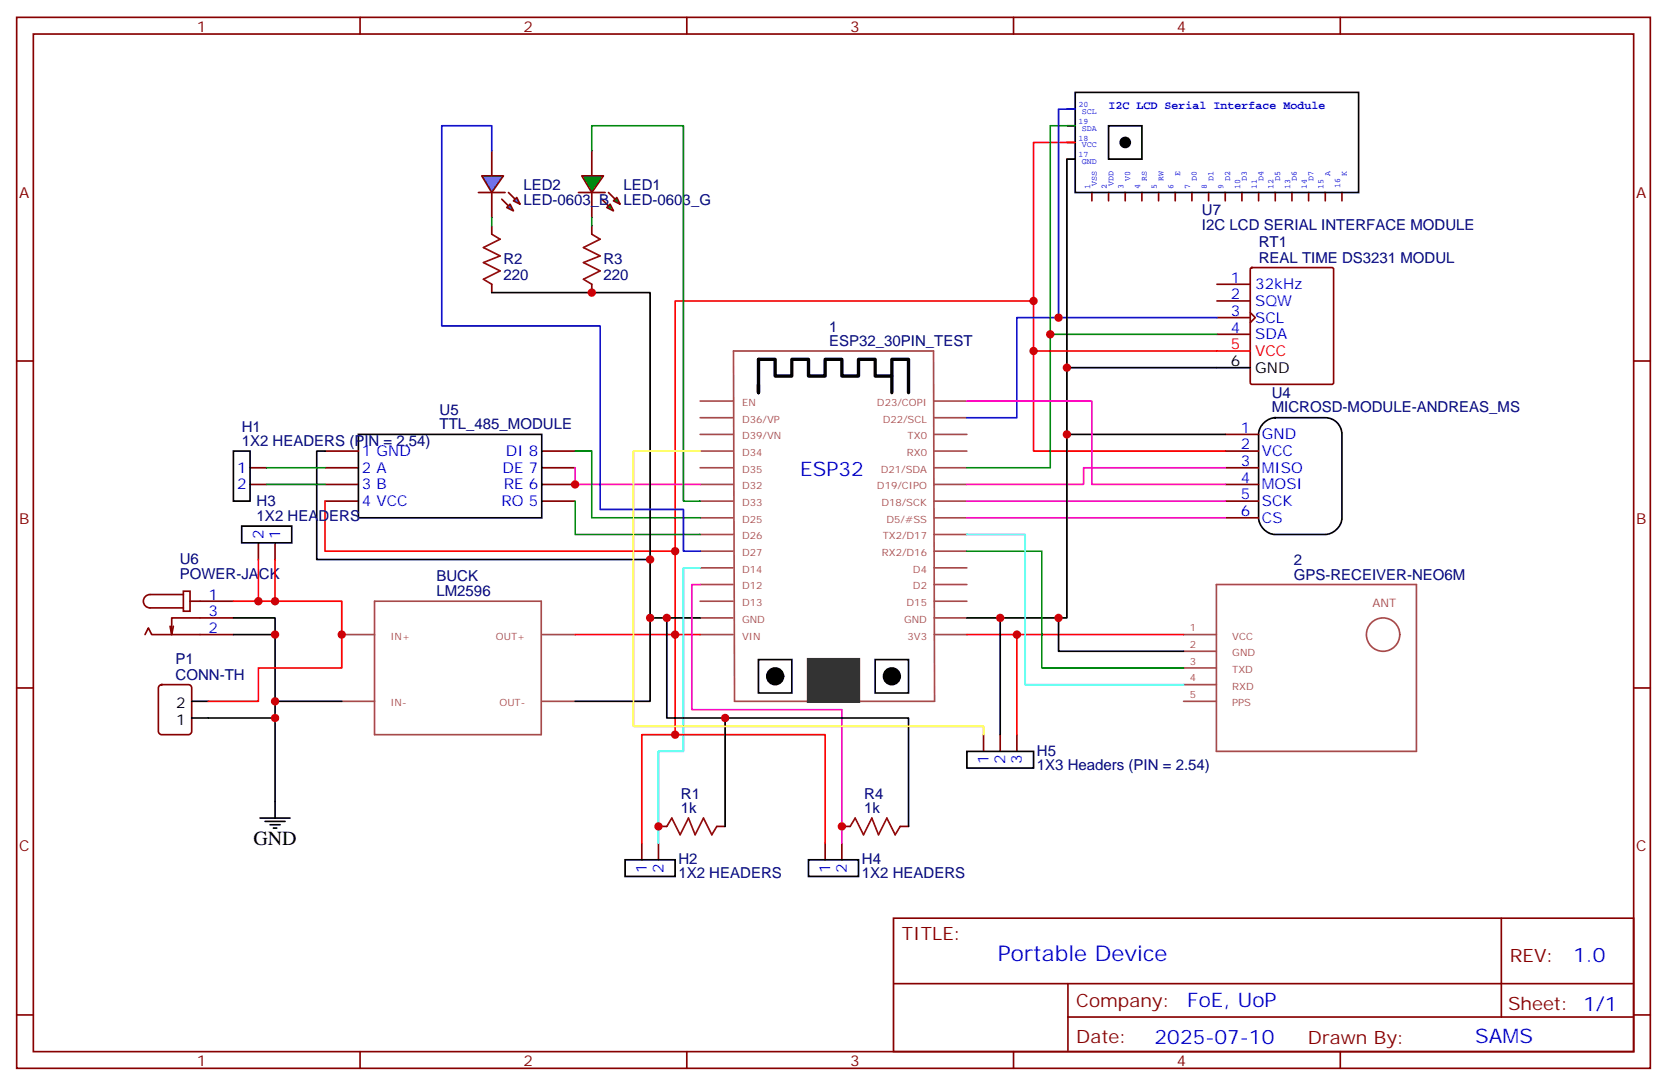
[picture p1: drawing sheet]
<svg xmlns="http://www.w3.org/2000/svg" width="353mm" height="229mm" viewBox="0 0 353 229" stroke-linecap="round" stroke-linejoin="round" font-family="sans-serif">
<g fill="none" stroke="#870000" stroke-width=".35">
<path d="M3.5 3.7h345.7v222.2h-345.7zM7.1 7.2h338.6v215.2h-338.6zM76.2 3.7v3.5M145.3 3.7v3.5M214.5 3.7v3.5M283.6 3.7v3.5M125.2 31.9v5.3M225.8 33.7h1.7M225.8 30.1h1.7M225.8 26.6h1.7M225.8 23.1h1.7M125.2 40.7v5.3"/>
<path d="M231.1 40.7v1.8M234.6 40.7v1.8M238.1 40.7v1.8M241.7 40.7v1.8M245.2 40.7v1.8M248.7 40.7v1.8M252.2 40.7v1.8M255.8 40.7v1.8M259.3 40.7v1.8M262.8 40.7v1.8M264.6 56.8l.3-.2h17l.3 .2v24.1l-.2 .3-17.1 .1-.3-.2zM266.3 40.7v1.8"/>
<path d="M269.9 40.7v1.8M273.4 40.7v1.8M276.9 40.7v1.8M280.5 40.7v1.8M284 40.7v1.8M3.5 76.3h3.6M257.5 60.1h7.1M257.5 63.6h7.1M257.5 70.7h7.1M257.5 67.2h7.1M264.6 66.1l1 1.1-1 1M345.7 76.3h3.5"/>
<path d="M52.9 98.9h3.5M68.8 95.4h7M68.8 98.9h7M114.7 95.4h7M114.7 98.9h7M259.3 91.9h7M259.3 95.4h7M259.3 98.9h7M52.9 102.4h3.5M68.8 102.4h7M68.8 106h7M114.7 102.4h7"/>
<path d="M114.7 106h7M259.3 102.4h7M259.3 106h7M259.3 109.5h7M30.7 134.2l.7-1.4 .7 1.4h17.3M36.7 132.4l-.4 1.8M38.8 125h1.4v4.3h-1.4zM38.8 125.7h-7.1a1.41 1.41 0 0 0-1.4 1.4 1.41 1.41 0 0 0 1.4 1.5h7.1M40.2 127.1h9.2M49.4 130.7h-13.1v3.5l-.3-1.8M3.5 145.5h3.6M33.7 145l.5-.2h5.7a.71 .71 0 0 1 .7 .7v9.2a.76 .76 0 0 1-.7 .7h-5.7a.76 .76 0 0 1-.7-.7v-9.2z"/>
<path d="M345.7 145.5h3.5M139.3 174.8h1.8M151.7 174.8h1.8M189.1 194.2h156.6v28.2h-156.6zM317.7 194.2v20.9M3.5 214.6h3.6M189.1 208h156.5M226 215.1h119.6M226 208v14.1M345.7 214.6h3.5M76.2 222.4v3.5M145.3 222.4v3.5"/>
<path d="M214.5 222.4v3.5M283.6 222.4v3.5"/>
</g>
<path d="M141.1 174.8l1.1-1.8 1.7 3.5 1.8-3.5 1.4 3.5 1.8-3.5 1.7 3.5 1.1-1.7" fill="none" stroke="#a10000" stroke-width=".35"/>
<path d="M227.5 19.5h60v21.2h-60zM234.6 26.6h7.1v7.1h-7.1zM257.5 77.8h7.1M49.4 95.4h3.5v10.6h-3.5zM75.8 91.9h38.9v17.6h-38.9zM267.5 89.4a3.6 3.6 0 0 1 2.4-1.1h10.6a3.5 3.5 0 0 1 3.5 3.6v17.6a3.8 3.8 0 0 1-3.5 3.5h-10.6a3.8 3.8 0 0 1-3.6-3.5v-17.6a3.5 3.5 0 0 1 1.2-2.5zM160.5 139.5h7.1v7h-7.1zM185.2 139.5h7.1v7h-7.1zM40.6 151.8h3.5M40.6 148.3h3.5" fill="none" stroke="#000" stroke-width=".35"/>
<g fill="none" stroke="#a64a4a" stroke-width=".35">
<path d="M155.2 74.2h42.4l.2 74.1h-42.4zM148.2 98.9h6.9M148.2 95.4h6.9M148.2 91.9h6.9M148.2 88.3h6.9M148.2 84.8h6.9M197.7 98.9h6.9M197.7 95.4h6.9M197.7 91.9h6.9M197.7 88.3h6.9M197.7 84.8h6.9M148.2 116.6h6.9"/>
<path d="M148.2 113h6.9M148.2 109.5h6.9M148.2 106h6.9M148.2 102.4h6.9M197.7 116.6h6.9M197.7 113h6.9M197.7 109.5h6.9M197.7 106h6.9M197.7 102.4h6.9M72.3 134.2h7M79.3 127.1h35.2v28.3h-35.2zM114.8 134.2h6.9"/>
<path d="M148.2 134.2h6.9M148.2 130.7h6.9M148.2 127.1h6.9M148.2 123.6h6.9M148.2 120.1h6.9M197.7 134.2h6.9M197.7 130.7h6.9M197.7 127.1h6.9M197.7 123.6h6.9M197.7 120.1h6.9M72.3 148.3h7M114.8 148.3h6.9"/>
</g>
<path d="M171.1 139.5h10.6v8.8h-10.6z" fill="#333" stroke="#333" stroke-width=".71"/>
<g fill="#000" stroke="#000" stroke-width=".35">
<circle cx="238.1" cy="30.1" r="1.06"/>
<circle cx="164" cy="143" r="1.76"/>
<circle cx="188.7" cy="143" r="1.76"/>
</g>
<path d="M188.7 79.5v3.5M160.5 81.3v1.7v-7h3.5v3.5h3.6v-3.5h3.5v3.5h3.5v-3.5h3.6v3.5h3.5v-3.5h3.5v3.5h3.5v-3.5h3.6v7" fill="none" stroke="#000" stroke-width=".71"/>
<path d="M257.5 74.2h7.1" fill="none" stroke="#f00" stroke-width=".35"/>
<g fill="#0f0" stroke="#870000" stroke-width=".35">
<path d="M128.4 43.9l.7-.7 .7 1.4z"/>
<path d="M129.8 42.5l.7-.7 .7 1.4z"/>
</g>
<g fill="#870000" stroke="#870000" stroke-width=".35">
<path d="M127.4 42.1l1.4 1.4z"/>
<path d="M128.8 40.7l1.4 1.4z"/>
</g>
<path d="M122.4 40.7h5.7z" fill="#f00" stroke="#870000" stroke-width=".35"/>
<path d="M123.1 37.2h4.6l-2.5 3.5z" fill="#0f0" stroke="#870000" stroke-width=".35"/>
<path d="M102 37.2h4.5l-2.4 3.5z" fill="#09f" stroke="#870000" stroke-width=".35"/>
<path d="M101.2 40.7h5.7z" fill="#f00" stroke="#870000" stroke-width=".35"/>
<g fill="#870000" stroke="#870000" stroke-width=".35">
<path d="M107.6 40.7l1.4 1.4z"/>
<path d="M106.2 42.1l1.4 1.4z"/>
</g>
<g fill="#09f" stroke="#870000" stroke-width=".35">
<path d="M108.7 42.5l.7-.7 .7 1.4z"/>
<path d="M107.2 43.9l.7-.7 .8 1.4z"/>
</g>
<g fill="none" stroke="#870000" stroke-width=".35">
<path d="M104.1 31.9v5.3M104.1 40.7v5.3M104.1 47.8v1.7M125.2 47.8v1.7M104.1 60.1v1.8M125.2 60.1v1.8M54.7 114.8v3.5M58.2 114.8v3.5M208.1 155.4v3.5M211.7 155.4v3.5M215.2 155.4v3.5M135.8 178.3v3.5"/>
<path d="M139.3 178.3v3.5M174.6 178.3v3.5M178.2 178.3v3.5M178.2 174.8h1.7M190.5 174.8h1.8"/>
</g>
<g fill="none" stroke="#a64a4a" stroke-width=".35">
<path d="M250.5 137.7h6.9M250.5 134.2h6.9M257.4 123.6h42.4v35.3h-42.4zM250.5 148.3h6.9M250.5 144.8h6.9M250.5 141.3h6.9"/>
<circle cx="292.7" cy="134.2" r="3.5"/>
</g>
<path d="M227.5 30.1h-8.8v33.5M218.7 74.2h38.8M259.3 95.4h-40.6v-31.8h-75.8v70.6h5.3M54.7 118.3v8.8M58.2 118.3v8.8M68.8 106v10.6h74.1M49.4 127.1h22.9v14.2h-17.6v7h-10.6M121.7 134.2h21.2v21.2h-7.1v22.9M204.6 134.2h45.9M215.2 134.2v21.2M142.9 155.4h31.7v22.9" fill="none" stroke="#f00" stroke-width=".35"/>
<g fill="none" stroke="#000" stroke-width=".35">
<path d="M227.5 33.7h-1.7v97h-1.8M104.1 61.9h33.5v56.4M225.8 77.8h31.7M68.8 95.4h-1.8v22.9h70.6v12.4M225.8 91.9h33.5M51.2 111.3h10.5v3.5h-10.5zM49.4 134.2h8.8v38.8M49.4 130.7h8.8v3.5M141.1 130.7v21.1h51.2v23M148.2 130.7h-10.6v17.6h-15.9M204.6 130.7h19.4v7h26.5M211.7 130.7v24.7"/>
<path d="M44.1 151.8h14.1M58.2 148.3h14.1M153.5 151.8v23M204.6 158.9h14.1v3.5h-14.1zM55 173h6.4M56.1 173.7h4.2M57.1 174.4h2.2M57.9 175.1h.7M132.3 181.8h10.6v3.5h-10.6zM171.1 181.8h10.6v3.5h-10.6z"/>
</g>
<path d="M125.2 31.9v-5.3h19.4v79.4h3.6M227.5 26.6h-5.3v44.1M104.1 46v1.8M125.2 46v1.8M257.5 70.7h-35.3v28.2h-17.6M56.4 98.9h12.4M121.7 95.4h3.5v14.1h23M56.4 102.4h12.4M121.7 106v7h26.5M204.6 116.6h15.9v24.7h30" fill="none" stroke="#008700" stroke-width=".35"/>
<path d="M104.1 31.9v-5.3h-10.6v42.3h33.5v38.8h17.6v8.9h3.6M227.5 23.1h-3.5v44.1M257.5 67.2h-42.3v21.1h-10.6" fill="none" stroke="#00f" stroke-width=".35"/>
<path d="M204.6 113h12.4v31.8h33.5M148.2 120.1h-3.6v38.8h-5.3v19.4" fill="none" stroke="#0ff" stroke-width=".35"/>
<path d="M121.7 98.9v3.5h26.5M204.6 84.8h26.5v17.6h28.2M259.3 98.9h-30v3.5h-24.7M204.6 106h54.7M204.6 109.5h54.7M148.2 123.6h-1.8v26.5h31.8v28.2" fill="none" stroke="#f0f" stroke-width=".35"/>
<path d="M104.1 49.5l1.7 1.1-3.5 1.8 3.5 1.7-3.5 1.4 3.5 1.8-3.5 1.8 1.8 1M125.2 49.5l1.8 1.1-3.5 1.8 3.5 1.7-3.5 1.4 3.5 1.8-3.5 1.8 1.7 1M179.9 174.8l1.1-1.8 1.7 3.5 1.8-3.5 1.4 3.5 1.8-3.5 1.7 3.5 1.1-1.7" fill="none" stroke="#a10000" stroke-width=".35"/>
<path d="M148.2 95.4h-14.1v58.2h74v1.8" fill="none" stroke="#ff0" stroke-width=".35"/>
<g fill="#c00">
<circle cx="218.7" cy="63.6" r=".88"/>
<circle cx="142.9" cy="134.2" r=".88"/>
<circle cx="58.2" cy="151.8" r=".88"/>
<circle cx="58.2" cy="134.2" r=".88"/>
<circle cx="58.2" cy="148.3" r=".88"/>
<circle cx="72.3" cy="134.2" r=".88"/>
<circle cx="222.3" cy="70.7" r=".88"/>
<circle cx="224" cy="67.2" r=".88"/>
<circle cx="224" cy="130.7" r=".88"/>
<circle cx="218.7" cy="74.2" r=".88"/>
<circle cx="225.8" cy="77.8" r=".88"/>
<circle cx="225.8" cy="91.9" r=".88"/>
<circle cx="121.7" cy="102.4" r=".88"/>
<circle cx="142.9" cy="116.6" r=".88"/>
<circle cx="137.6" cy="130.7" r=".88"/>
<circle cx="54.7" cy="127.1" r=".88"/>
<circle cx="58.2" cy="127.1" r=".88"/>
<circle cx="137.6" cy="118.3" r=".88"/>
<circle cx="125.2" cy="61.9" r=".88"/>
<circle cx="142.9" cy="155.4" r=".88"/>
<circle cx="141.1" cy="130.7" r=".88"/>
<circle cx="153.5" cy="151.8" r=".88"/>
<circle cx="178.2" cy="174.8" r=".88"/>
<circle cx="139.3" cy="174.8" r=".88"/>
<circle cx="215.2" cy="134.2" r=".88"/>
<circle cx="211.7" cy="130.7" r=".88"/>
</g>
<text font-size="4.6" fill="#00f" x="211.2" y="203.2">Portable Device</text>
<g font-size="4.2" fill="#00f">
<text x="169.3" y="100.7">ESP32</text>
<text x="332.9" y="203.4">1.0</text>
<text x="251.3" y="213">FoE, UoP</text>
<text x="244.3" y="220.8">2025-07-10</text>
<text x="312.2" y="220.6">SAMS</text>
</g>
<text font-size="4.2" x="53.6" y="178.6">GND</text>
<g font-size="3.9" fill="#800">
<text x="190.9" y="198.8">TITLE:</text>
<text x="319.5" y="203.4">REV:</text>
<text x="227.8" y="213">Company:</text>
<text x="319.1" y="213.6">Sheet: 1/1</text>
<text x="227.8" y="220.6">Date:</text>
<text x="276.8" y="220.7">Drawn By:</text>
</g>
<g font-size="3.2" fill="#800">
<text x="41.6" y="6.7">1</text>
<text x="110.8" y="6.7">2</text>
<text x="179.9" y="6.7">3</text>
<text x="249.1" y="6.7">4</text>
<text x="4.1" y="41.8">A</text>
<text x="346.3" y="41.8">A</text>
<text x="4.1" y="110.9">B</text>
<text x="346.3" y="110.9">B</text>
<text x="4.1" y="180.1">C</text>
<text x="346.3" y="180.1">C</text>
<text x="41.6" y="225.4">1</text>
<text x="110.8" y="225.4">2</text>
<text x="179.9" y="225.4">3</text>
<text x="249.1" y="225.4">4</text>
</g>
<g font-size="3.2" fill="#000080">
<text x="110.8" y="40.3">LED2</text>
<text x="131.9" y="40.1">LED1</text>
<text x="110.8" y="43.2">LED-0603_B</text>
<text x="131.9" y="43.4">LED-0603_G</text>
<text x="254.4" y="45.4">U7</text>
<text x="254.4" y="48.6">I2C LCD SERIAL INTERFACE MODULE</text>
<text x="266.4" y="52.3">RT1</text>
<text x="106.5" y="59.2">220</text>
<text x="106.5" y="55.9">R2</text>
<text x="127.7" y="59.2">220</text>
<text x="127.7" y="55.9">R3</text>
<text x="266.4" y="55.5">REAL TIME DS3231 MODUL</text>
<text x="175.5" y="70.1">1</text>
<text x="175.5" y="73.2">ESP32_30PIN_TEST</text>
<text x="93" y="87.8">U5</text>
<text x="269.1" y="87.1">MICROSD-MODULE-ANDREAS_MS</text>
<text x="269.1" y="84.1">U4</text>
<text x="51.2" y="94.3">1X2 HEADERS (PIN = 2.54)</text>
<text x="51.2" y="91.3">H1</text>
<text x="93" y="90.8">TTL_485_MODULE</text>
<text x="54.3" y="107">H3</text>
<text x="54.3" y="110.2">1X2 HEADERS</text>
<text x="38" y="119.3">U6</text>
<text x="273.8" y="119.5">2</text>
<text x="38" y="122.4">POWER-JACK</text>
<text x="92.4" y="122.8">BUCK</text>
<text x="273.8" y="122.6">GPS-RECEIVER-NEO6M</text>
<text x="92.4" y="126.1">LM2596</text>
<text x="37.1" y="143.7">CONN-TH</text>
<text x="37.1" y="140.5">P1</text>
<text x="219.4" y="159.8">H5</text>
<text x="219.4" y="162.8">1X3 Headers (PIN = 2.54)</text>
<text x="144.1" y="171.9">1k</text>
<text x="144.1" y="168.9">R1</text>
<text x="182.9" y="171.9">1k</text>
<text x="182.9" y="168.9">R4</text>
<text x="143.6" y="185.8">1X2 HEADERS</text>
<text x="143.6" y="182.7">H2</text>
<text x="182.4" y="185.8">1X2 HEADERS</text>
<text x="182.4" y="182.7">H4</text>
</g>
<g font-size="3.2" fill="#00f">
<text x="260.4" y="59.8">1</text>
<text x="260.4" y="63.3">2</text>
<text x="265.6" y="61.2">32kHz</text>
<text x="265.6" y="64.7">SQW</text>
<text x="260.4" y="70.3">4</text>
<text x="260.4" y="66.8">3</text>
<text x="265.6" y="71.8">SDA</text>
<text x="265.6" y="68.2">SCL</text>
<text x="262.6" y="91.5">1</text>
<text x="262.6" y="95">2</text>
<text x="267.1" y="92.9">GND</text>
<text x="50.2" y="100">1</text>
<text x="76.6" y="100">2 A</text>
<text x="76.6" y="96.4">1 GND</text>
<text x="106.4" y="100">DE 7</text>
<text x="107" y="96.4">DI 8</text>
<text x="262.6" y="98.6">3</text>
<text x="267.1" y="96.4">VCC</text>
<text x="267.1" y="100">MISO</text>
<text x="50.2" y="103.5">2</text>
<text x="76.6" y="103.5">3 B</text>
<text x="76.6" y="107">4 VCC</text>
<text x="106.1" y="107">RO 5</text>
<text x="106.6" y="103.5">RE 6</text>
<text x="262.6" y="102.1">4</text>
<text x="262.6" y="105.6">5</text>
<text x="267.1" y="103.5">MOSI</text>
<text x="267.1" y="107">SCK</text>
<text x="262.6" y="109.1">6</text>
<text x="267.1" y="110.6">CS</text>
<text x="55.7" y="114.1" transform="rotate(-90 55.7 114.1)">2</text>
<text x="59.3" y="114.1" transform="rotate(-90 59.3 114.1)">1</text>
<text x="44.1" y="126.8">1</text>
<text x="44.1" y="130.3">3</text>
<text x="44.1" y="133.8">2</text>
<text x="209.2" y="161.6" transform="rotate(-90 209.2 161.6)">1</text>
<text x="212.7" y="161.6" transform="rotate(-90 212.7 161.6)">2</text>
<text x="216.3" y="161.6" transform="rotate(-90 216.3 161.6)">3</text>
<text x="136.9" y="184.5" transform="rotate(-90 136.9 184.5)">1</text>
<text x="140.4" y="184.5" transform="rotate(-90 140.4 184.5)">2</text>
<text x="175.7" y="184.5" transform="rotate(-90 175.7 184.5)">1</text>
<text x="179.2" y="184.5" transform="rotate(-90 179.2 184.5)">2</text>
</g>
<g font-size="3.2" fill="#f00">
<text x="260.4" y="73.9">5</text>
<text x="265.6" y="75.3">VCC</text>
</g>
<g font-size="3.2">
<text x="260.4" y="77.4">6</text>
<text x="265.6" y="78.8">GND</text>
<text x="37.2" y="149.7">2</text>
<text x="37.2" y="153.2">1</text>
</g>
<text font-size="2.5" fill="#00f" x="234.6" y="23.1">I2C LCD Serial Interface Module</text>
<text font-size="2.5" fill="#a54b4b" x="290.5" y="128.4">ANT</text>
<g font-size="2.1" fill="#a54b4b">
<text x="157" y="89.4">D36/VP</text>
<text x="157" y="85.8">EN</text>
<text x="185.6" y="85.8">D23/COPI</text>
<text x="186.8" y="89.4">D22/SCL</text>
<text x="157" y="92.9">D39/VN</text>
<text x="192.1" y="92.9">TX0</text>
<text x="157" y="100">D35</text>
<text x="157" y="96.4">D34</text>
<text x="186.4" y="100">D21/SDA</text>
<text x="191.9" y="96.4">RX0</text>
<text x="157" y="107">D33</text>
<text x="157" y="103.5">D32</text>
<text x="185.6" y="103.5">D19/CIPO</text>
<text x="186.5" y="107">D18/SCK</text>
<text x="157" y="110.5">D25</text>
<text x="187.6" y="110.5">D5/#SS</text>
<text x="157" y="117.6">D27</text>
<text x="157" y="114.1">D26</text>
<text x="186.6" y="117.6">RX2/D16</text>
<text x="186.8" y="114.1">TX2/D17</text>
<text x="157" y="124.7">D12</text>
<text x="157" y="121.1">D14</text>
<text x="193.2" y="124.7">D2</text>
<text x="193.2" y="121.1">D4</text>
<text x="157" y="131.7">GND</text>
<text x="157" y="128.2">D13</text>
<text x="191.3" y="131.7">GND</text>
<text x="191.9" y="128.2">D15</text>
<text x="82.6" y="135.2">IN+</text>
<text x="104.9" y="135.2">OUT+</text>
<text x="157" y="135.2">VIN</text>
<text x="192" y="135.2">3V3</text>
<text x="251.8" y="137">2</text>
<text x="251.8" y="133.5">1</text>
<text x="260.8" y="135.2">VCC</text>
<text x="251.8" y="140.6">3</text>
<text x="260.8" y="142.3">TXD</text>
<text x="260.8" y="138.8">GND</text>
<text x="82.6" y="149.3">IN-</text>
<text x="105.7" y="149.3">OUT-</text>
<text x="251.8" y="147.6">5</text>
<text x="251.8" y="144.1">4</text>
<text x="260.8" y="149.3">PPS</text>
<text x="260.8" y="145.8">RXD</text>
</g>
<g font-size="1.8" fill="#00f">
<text x="228.2" y="22.7">20</text>
<text x="228.2" y="29.8">18</text>
<text x="228.2" y="26.2">19</text>
<text x="229" y="27.7">SDA</text>
<text x="229" y="24.1">SCL</text>
<text x="228.2" y="33.3">17</text>
<text x="229" y="34.7">GND</text>
<text x="229" y="31.2">VCC</text>
<text x="230.7" y="40" transform="rotate(-90 230.7 40)">1</text>
<text x="232.1" y="39.3" transform="rotate(-90 232.1 39.3)">VSS</text>
<text x="234.2" y="40" transform="rotate(-90 234.2 40)">2</text>
<text x="235.7" y="39.3" transform="rotate(-90 235.7 39.3)">VDD</text>
<text x="237.8" y="40" transform="rotate(-90 237.8 40)">3</text>
<text x="239.2" y="38.2" transform="rotate(-90 239.2 38.2)">V0</text>
<text x="241.3" y="40" transform="rotate(-90 241.3 40)">4</text>
<text x="242.7" y="38.2" transform="rotate(-90 242.7 38.2)">RS</text>
<text x="244.8" y="40" transform="rotate(-90 244.8 40)">5</text>
<text x="246.2" y="38.2" transform="rotate(-90 246.2 38.2)">RW</text>
<text x="248.4" y="40" transform="rotate(-90 248.4 40)">6</text>
<text x="249.8" y="37.2" transform="rotate(-90 249.8 37.2)">E</text>
<text x="251.9" y="40" transform="rotate(-90 251.9 40)">7</text>
<text x="253.3" y="38.2" transform="rotate(-90 253.3 38.2)">D0</text>
<text x="255.4" y="40" transform="rotate(-90 255.4 40)">8</text>
<text x="256.8" y="38.2" transform="rotate(-90 256.8 38.2)">D1</text>
<text x="258.9" y="40" transform="rotate(-90 258.9 40)">9</text>
<text x="260.3" y="38.2" transform="rotate(-90 260.3 38.2)">D2</text>
<text x="262.5" y="40" transform="rotate(-90 262.5 40)">10</text>
<text x="263.9" y="38.2" transform="rotate(-90 263.9 38.2)">D3</text>
<text x="266" y="40" transform="rotate(-90 266 40)">11</text>
<text x="267.4" y="38.2" transform="rotate(-90 267.4 38.2)">D4</text>
<text x="269.5" y="40" transform="rotate(-90 269.5 40)">12</text>
<text x="270.9" y="38.2" transform="rotate(-90 270.9 38.2)">D5</text>
<text x="273" y="40" transform="rotate(-90 273 40)">13</text>
<text x="274.5" y="38.2" transform="rotate(-90 274.5 38.2)">D6</text>
<text x="276.6" y="40" transform="rotate(-90 276.6 40)">14</text>
<text x="278" y="38.2" transform="rotate(-90 278 38.2)">D7</text>
<text x="280.1" y="40" transform="rotate(-90 280.1 40)">15</text>
<text x="281.5" y="37.2" transform="rotate(-90 281.5 37.2)">A</text>
<text x="283.6" y="39.7" transform="rotate(-90 283.6 39.7)">16</text>
<text x="285" y="37.2" transform="rotate(-90 285 37.2)">K</text>
</g>
</svg>
